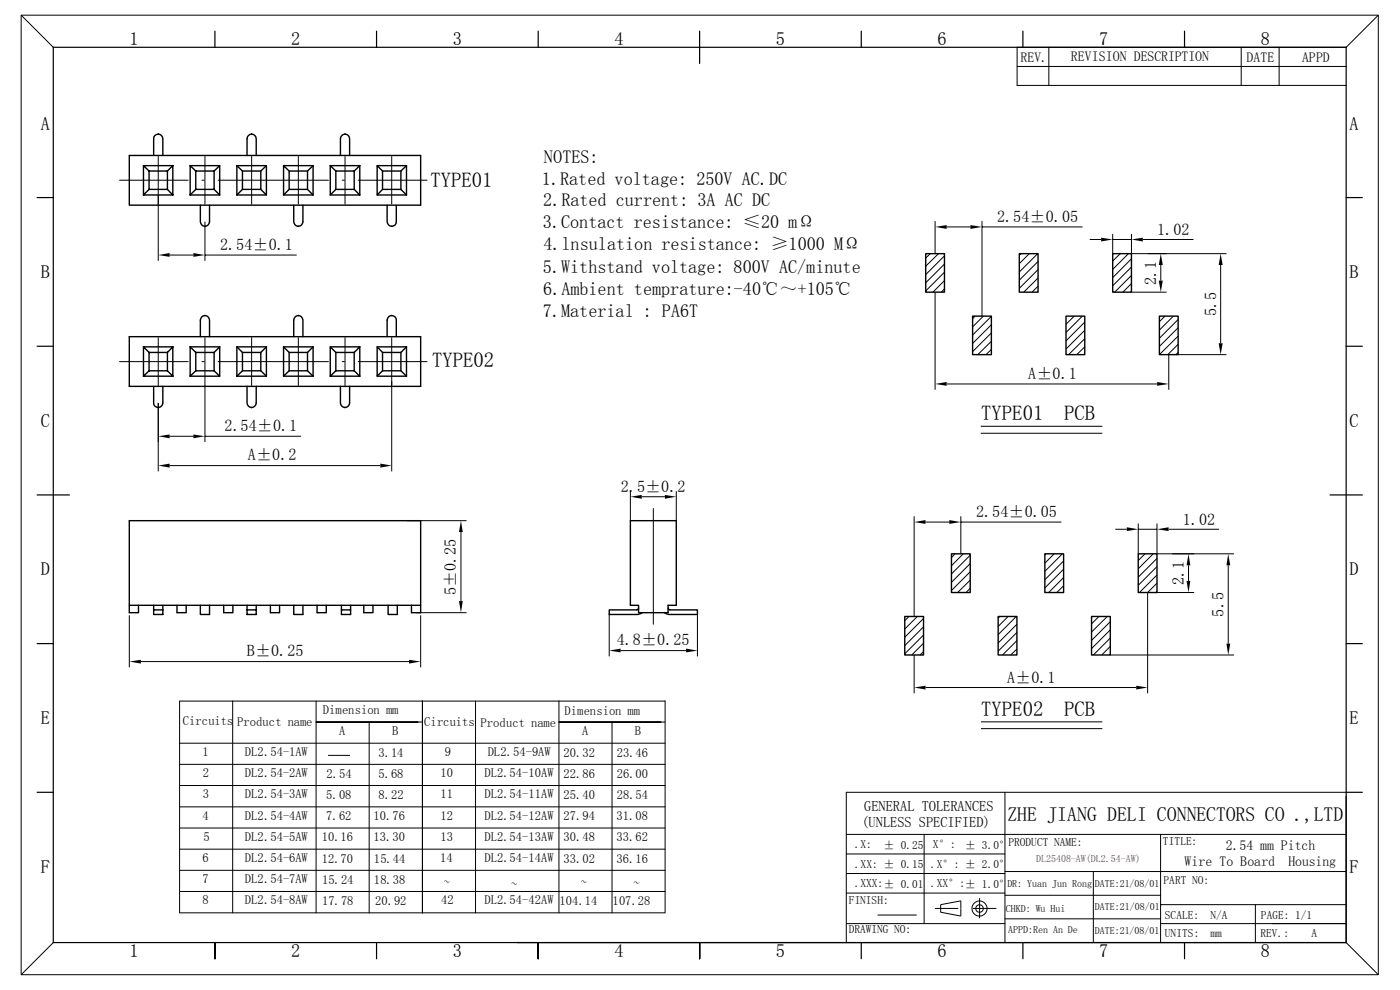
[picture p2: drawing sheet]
<svg xmlns="http://www.w3.org/2000/svg" width="297mm" height="210mm" viewBox="0 0 297 210" stroke-linecap="round" stroke-linejoin="round" font-family="sans-serif">
<g fill="none" stroke="#000" stroke-width=".3">
<path d="M27.4 33h61.8v10.5h-61.8zM30.4 35.1v6.3M30.4 35.1h6.3M30.4 35.1l1.2 1.2M31.6 36.3v3.9M31.6 36.3h3.9M33.6 28.4a.94 .94 0 0 0-1 1v3.6M33.6 28.4a1.01 1.01 0 0 1 .9 1v3.6M33.6 28.4h.1M35.5 36.3v3.9M36.7 35.1v6.3M36.7 35.1l-1.2 1.2"/>
<path d="M40.3 35.1h6.3l-1.2 1.2M40.3 35.1v6.3M40.3 35.1l1.2 1.2M41.5 36.3v3.9M41.5 36.3h3.9M45.4 36.3v3.9M46.6 35.1v6.3M50.2 35.1l1.2 1.2h3.9M50.2 35.1v6.3M50.2 35.1h6.3M51.4 36.3v3.9M53.4 28.4a1.01 1.01 0 0 0-1 1v3.6"/>
<path d="M53.4 28.4a1.01 1.01 0 0 1 1 1v3.6M53.4 28.4h.1M55.3 36.3v3.9h-3.9M56.5 35.1v6.3h-6.3M56.5 35.1l-1.2 1.2M60.2 35.1h6.2M61.3 36.3v3.9l-1.1 1.2M61.3 36.3l-1.1-1.2v6.3M61.3 36.3h3.9M66.4 35.1l-1.2 1.2v3.9M66.4 35.1v6.3M70.1 35.1v6.3l1.1-1.2"/>
<path d="M70.1 35.1h6.2M70.1 35.1l1.1 1.2M71.2 36.3v3.9M71.2 36.3h3.9M73.2 28.4a1.01 1.01 0 0 0-1 1v3.6M73.2 28.4a1.01 1.01 0 0 1 1 1v3.6M73.2 28.4h.1M75.1 36.3v3.9M76.3 35.1v6.3M76.3 35.1l-1.2 1.2M80 35.1h6.2M81.2 36.3v3.9l-1.2 1.2"/>
<path d="M81.2 36.3l-1.2-1.2v6.3h6.2M81.2 36.3h3.8M86.2 35.1l-1.2 1.2v3.9M86.2 35.1v6.3M30.4 41.4h6.3M31.6 40.2h3.9M31.6 40.2l-1.2 1.2M35.5 40.2l1.2 1.2M40.3 41.4h6.3M41.5 40.2h3.9M41.5 40.2l-1.2 1.2M42.5 43.5v3.5a1.01 1.01 0 0 0 1 1"/>
<path d="M43.5 48h.1M44.4 43.5v3.5a1.01 1.01 0 0 1-.9 1M45.4 40.2l1.2 1.2M51.4 40.2l-1.2 1.2M55.3 40.2l1.2 1.2M60.2 41.4h6.2M61.3 40.2h3.9M62.3 43.5v3.5a1.01 1.01 0 0 0 1 1M63.3 48h.1M64.3 43.5v3.5a1.01 1.01 0 0 1-1 1M65.2 40.2l1.2 1.2M70.1 41.4h6.2"/>
<path d="M71.2 40.2h3.9M75.1 40.2l1.2 1.2M81.2 40.2h3.8M82.1 43.5v3.5a1.01 1.01 0 0 0 1 1M83.1 48h.1M84.1 43.5v3.5a.94 .94 0 0 1-1 1M85 40.2l1.2 1.2M196.4 53.8h4v8.2h-4zM216.2 53.8h4v8.2h-4zM236.1 53.8h3.9v8.2h-3.9zM27.4 71.4h61.8v10.6h-61.8zM30.4 73.6h6.3"/>
<path d="M30.4 79.8h6.3M30.4 73.6l1.2 1.2M30.4 73.6v6.2M31.6 74.8h3.9M31.6 78.7h3.9M31.6 78.7l-1.2 1.1M31.6 74.8v3.9M35.5 78.7l1.2 1.1M35.5 74.8v3.9M36.7 73.6l-1.2 1.2M36.7 73.6v6.2M40.3 73.6h6.3"/>
<path d="M40.3 73.6l1.2 1.2M40.3 73.6v6.2M41.5 74.8h3.9M41.5 78.7h3.9M41.5 78.7l-1.2 1.1M41.5 74.8v3.9M43.5 66.9a1.01 1.01 0 0 0-1 1v3.5M43.5 66.9a1.01 1.01 0 0 1 .9 1v3.5M43.5 66.9h.1M45.4 78.7l1.2 1.1h-6.3M45.4 74.8v3.9M46.6 73.6v6.2"/>
<path d="M46.6 73.6l-1.2 1.2M50.2 73.6h6.3v6.2M50.2 79.8h6.3M50.2 73.6l1.2 1.2M50.2 73.6v6.2M51.4 74.8h3.9v3.9M51.4 74.8v3.9M55.3 78.7h-3.9l-1.2 1.1M55.3 78.7l1.2 1.1M56.5 73.6l-1.2 1.2M60.2 73.6l1.1 1.2v3.9M60.2 73.6v6.2l1.1-1.1"/>
<path d="M60.2 73.6h6.2M60.2 79.8h6.2M61.3 74.8h3.9M61.3 78.7h3.9M63.3 66.9a1.01 1.01 0 0 0-1 1v3.5M63.3 66.9a1.01 1.01 0 0 1 1 1v3.5M63.3 66.9h.1M65.2 74.8v3.9l1.2 1.1M66.4 73.6v6.2M66.4 73.6l-1.2 1.2M70.1 73.6h6.2M70.1 79.8h6.2"/>
<path d="M71.2 74.8l-1.1-1.2v6.2M71.2 74.8h3.9M71.2 78.7h3.9M71.2 74.8v3.9M71.2 78.7l-1.1 1.1M75.1 74.8v3.9M75.1 78.7l1.2 1.1M76.3 73.6v6.2M76.3 73.6l-1.2 1.2M80 73.6l1.2 1.2v3.9M80 79.8h6.2M81.2 74.8h3.8"/>
<path d="M81.2 78.7h3.8M83.1 66.9a1.01 1.01 0 0 0-1 1v3.5M83.1 66.9a.94 .94 0 0 1 1 1v3.5M83.1 66.9h.1M85 74.8v3.9l1.2 1.1M86.2 73.6h-6.2v6.2l1.2-1.1M86.2 73.6v6.2M86.2 73.6l-1.2 1.2M206.3 67.1h4v8.1h-4zM226.1 67.1h4v8.1h-4zM246 67.1h3.9v8.1h-3.9zM32.6 82v3.5a.94 .94 0 0 0 1 .9"/>
<path d="M33.6 86.4h.1M34.5 82v3.5a1.01 1.01 0 0 1-.9 .9M52.4 82v3.5a1.01 1.01 0 0 0 1 .9M53.4 86.4h.1M54.4 82v3.5a1.01 1.01 0 0 1-1 .9M72.2 82v3.5a1.01 1.01 0 0 0 1 .9M73.2 86.4h.1M74.2 82v3.5a1.01 1.01 0 0 1-1 .9M133.7 110.4h9.8v18h-1.8v1.6h-6.2v-1.6h-1.8zM201.8 117.5h4v8.2h-4zM221.7 117.5h3.9v8.2h-3.9zM241.5 117.5h3.9v8.2h-3.9z"/>
<path d="M27.4 128.4h61.8M29.4 128.4v1.6h-2v-19.6h61.8v19.6h-1.9v-1.6M32.6 128.4v1.9h1.9v-1.9M32.6 129.4h1.9M37.5 128.4v1.6h2v-1.6M42.5 128.4v1.9h1.9v-1.9M47.5 128.4v1.6h1.9v-1.6M52.4 128.4v1.9h2v-1.9M52.4 129.4h2M57.4 128.4v1.6h1.9v-1.6M62.3 128.4v1.9h2v-1.9M67.3 128.4v1.6h1.9v-1.6"/>
<path d="M72.4 128.4v1.9h2v-1.9M72.4 129.4h2M77.2 128.4v1.6h1.9v-1.6M82.3 128.4v1.9h2v-1.9M135.5 128.9l-.1 .3-.3 .2h-5.9v.9h6.1l.9-.3M141.7 128.9l.1 .3 .3 .2h5.9v.9h-6.1l-.9-.3M191.9 130.8h4v8.1h-4zM211.8 130.8h3.9v8.1h-3.9zM231.6 130.8h3.9v8.1h-3.9z"/>
</g>
<g fill="none" stroke="#000" stroke-width=".21">
<path d="M4.5 3.2h287.9v203.6h-287.9zM4.5 3.2l6.8 6.8M215.8 14.1h69.8zM222.5 10v8.1M263.3 10v8.1M271.4 10v8.1M292.4 3.2l-6.8 6.8h-69.8v8.1h69.8M25.4 38.2h14.5M33.6 33.2v22.1M42.8 38.2h.5M43.5 33.2v10.1M46.3 38.2h23.4"/>
<path d="M53.4 33.2v10.1M63.3 33.2v10.1M72.6 38.2h.5M73.2 33.2v10.1M76 38.2h14.6M83.1 33.2v10.1M36 54.1h5M43.5 47v8.3M43.5 54.1h19.4M197.4 53.8l-1 .9M198.4 46.9v6.9M199.1 53.8l-2.7 2.7"/>
<path d="M200.4 54.3l-4 4M200.4 56l-4 4M200.4 57.7l-4 4M200.4 59.5l-2.5 2.5M200.8 48.1h5.1M208.3 46.9v20.2M208.3 48.1h21.4M216.6 53.8l-.4 .4M218.4 53.8l-2.2 2.1M220.1 53.8l-3.9 3.9M220.2 55.5l-4 3.9M220.2 57.2l-4 4"/>
<path d="M220.2 59l-3 3M231.2 50.8h2.4M236.1 49.6v4.2M236.1 50.8h3.9M237.7 53.8l-1.6 1.6M239.4 53.8l-3.3 3.4M240 54.9l-3.9 4M240 56.6l-3.9 4M240 58.4l-3.5 3.6M240 49.6v4.2h20.2M242.4 50.8h10.8M246.3 56.2v3.3"/>
<path d="M259 56.2v16.6M25.4 76.7h14.5M33.6 71.6v10.2M42.8 76.7h.5M43.5 71.6v22.2M46.3 76.7h23.4M53.4 71.6v10.2M63.3 71.6v10.2M72.6 76.7h.5M73.2 71.6v10.2M76 76.7h14.6M83.1 71.6v28.4"/>
<path d="M198.4 62v20.7M200.4 61.3l-.7 .7M206.8 67.1l-.5 .5M208.6 67.1l-2.3 2.2M210.3 67.1l-4 4M210.3 68.9l-4 4M210.3 70.6l-4 4M210.3 72.4l-2.9 2.8M210.3 74.1l-1.1 1.1M220.2 60.7l-1.3 1.3M227.9 67.1l-1.8 1.7M229.6 67.1l-3.5 3.4"/>
<path d="M230.1 68.3l-4 4M230.1 70.1l-4 3.9M230.1 71.8l-3.4 3.4M230.1 73.6l-1.7 1.6M240 60.2l-1.8 1.8M240 61.9l-.1 .1M240 62h7.5M247.1 67.1l-1.1 1.1M247.9 75.2v7.5M248.9 67.1l-2.9 2.9M249.9 67.8l-3.9 4M249.9 69.5l-3.9 4"/>
<path d="M249.9 71.3l-3.9 3.9M249.9 73l-2.2 2.2M249.9 74.8l-.4 .4M249.9 75.2h10.3M33.6 85.5v14.5M36 92.5h5M36 98.8h44.7M43.5 92.5h20.3M200.8 81.4h44.7M208.1 90.4h25.7M208.1 91.9h25.7M86.3 110.4h12.7"/>
<path d="M97.8 112.9v14.6M133.7 104.2v6.2M136.1 105.4h5M138.6 107.9v24.5M143.5 104.2v6.2M193.9 109.5v21.3M196.3 110.7h5.1M202.6 117.5l-.8 .8M203.8 109.5v8M203.8 110.7h21.4M204.3 117.5l-2.5 2.5M205.8 117.8l-4 4"/>
<path d="M205.8 119.5l-4 4M221.9 117.5l-.2 .2M223.6 117.5l-1.9 2M225.4 117.5l-3.7 3.7M225.6 119l-3.9 4M236.6 112.3h2.5M241.5 111v6.5M241.5 112.3h3.9M242.9 117.5l-1.4 1.4M244.6 117.5l-3.1 3.1M245.4 118.4l-3.9 4M245.4 111v6.5h16.4"/>
<path d="M247.9 112.3h10.7M252.1 119.9v3.3M260.6 119.9v16.6M27.4 130.5v11.1M88.3 130h10.7M89.2 130.5v11.1M129.2 130.3v8.9M131.7 138h13.8M148 130.3v8.9M192.8 130.8l-.9 .9M193.9 138.9v8.2M194.6 130.8l-2.7 2.6"/>
<path d="M195.9 131.2l-4 4M195.9 133l-4 3.9M195.9 134.7l-4 4M195.9 136.4l-2.5 2.5M195.9 138.2l-.7 .7M205.8 121.3l-4 4M205.8 123.1l-2.6 2.6M205.8 124.8l-.9 .9M212.1 130.8l-.3 .3M213.9 130.8l-2.1 2.1M215.6 130.8l-3.8 3.8M215.7 132.4l-3.9 4"/>
<path d="M215.7 134.2l-3.9 3.9M215.7 135.9l-3 3M215.7 137.7l-1.3 1.2M225.6 120.7l-3.9 4M225.6 122.5l-3.1 3.2M225.6 124.2l-1.4 1.5M233.1 130.8l-1.5 1.5M234.9 130.8l-3.3 3.3M235.5 131.9l-3.9 3.9M235.5 133.6l-3.9 4M235.5 135.3l-3.6 3.6M235.5 137.1l-1.8 1.8"/>
<path d="M235.5 138.9h.1M235.5 138.9h26.3M245.4 120.2l-3.9 4M245.4 122l-3.7 3.7M245.4 123.7l-1.9 2v21.4M245.4 125.4l-.2 .3M245.4 125.7h7.9M29.9 140.3h56.9M38.1 157.6h103M49.4 148.7v44.9M67.1 148.7v44.9M78.3 153.2v40.4"/>
<path d="M88.7 153.2h-21.6h22.5M89.6 148.7v44.9M100.9 148.7v44.9M118.6 148.7v44.9M129.8 153.2v40.4M140.2 153.2h-21.6h22.5M141.1 148.7v44.9h-103v-44.9h103M196.3 145.8h44.7M208.1 153.1h25.7M208.1 154.6h25.7M38.1 175.6h103M38.1 171.2h103"/>
<path d="M38.1 166.6h103M38.1 162.1h103M69.6 160.2h4.7M179.5 177h106.1M196 177v18.9M213.2 168.1v31.8M246.2 177v22.9M285.6 168.1h-106.1v31.8M11.3 199.9l-6.8 6.9M38.1 189.1h103M38.1 184.6h103M38.1 180.1h103"/>
<path d="M179.5 195.9h33.7M179.5 189.4h33.7M179.5 185.3h33.7M179.5 181.1h33.7M186.2 194.1h8.3M198.3 192.7h5M199.6 191.9l4.2-.8v3.2l-4.2-.8zM206.4 192.7h5M207.8 190.5v4.3M213.2 184.9h72.4zM213.2 194.9h33M213.2 189.9h33"/>
<path d="M231.9 184.9v15M246.2 195.9h23.7M246.2 191.9h39.4M266.3 191.9v8M285.6 199.9l6.8 6.9"/>
<circle cx="207.8" cy="192.7" r=".81"/>
<circle cx="207.8" cy="192.7" r="1.62"/>
</g>
<g fill="#000">
<path d="M33.6 54.1l2.4-.4v.8zM41 53.7l2.5 .4-2.5 .4zM198.4 48.1l2.4-.3v.8zM205.9 47.8l2.4 .3-2.4 .5zM233.6 50.4l2.5 .4-2.5 .4zM240 50.8l2.4-.4v.8zM246.3 53.8l.4 2.4h-.9zM245.8 59.5h.9l-.4 2.5zM259 53.8l.4 2.4h-.9zM258.5 72.8h.9l-.4 2.4zM33.6 92.5l2.4-.3v.8zM33.6 98.8l2.4-.5v.9z"/>
<path d="M41 92.2l2.5 .3-2.5 .5zM80.7 98.3l2.4 .5-2.4 .4zM198.4 81.4l2.4-.4v.8zM245.5 81l2.4 .4-2.4 .4zM97.8 110.4l.4 2.5h-.8zM133.7 105.4l2.4-.4v.8zM141.1 105l2.4 .4-2.4 .4zM193.9 110.7l2.4-.4v.8zM201.4 110.3l2.4 .4-2.4 .4zM239.1 111.8l2.4 .5-2.4 .3zM245.4 112.3l2.5-.5v.8zM252.1 117.5l.4 2.4h-.8z"/>
<path d="M260.6 117.5l.4 2.4h-.8zM27.4 140.3l2.5-.3v.8zM86.8 140l2.4 .3-2.4 .5zM97.4 127.5h.8l-.4 2.5zM129.2 138l2.5-.4v.8zM145.5 137.6l2.5 .4-2.5 .4zM251.7 123.2h.8l-.4 2.5zM260.2 136.5h.8l-.4 2.4zM193.9 145.8l2.4-.3v.8zM241 145.5l2.5 .3-2.5 .5z"/>
</g>
<g fill="none" stroke="#000" stroke-width=".25">
<path d="M11.3 10h274.3v189.9h-274.3zM45.6 6.6v3.4M79.9 6.6v3.4M114.2 6.6v3.4M148.4 6.6v6.9M182.7 6.6v3.4M217 6.6v3.4M251.3 6.6v3.4M7.9 41.9h3.4M285.6 41.9h3.4M7.9 73.4h3.4M285.6 73.4h3.4"/>
<path d="M7.9 105h6.8M282.2 105h6.8M7.9 136.5h3.4M285.6 136.5h3.4M7.9 168.1h3.4M285.6 168.1h3.4M45.6 199.9v3.5M79.9 199.9v3.5M114.2 199.9v3.5M148.4 199.9v3.5M182.7 199.9v3.5M217 199.9v3.5"/>
<path d="M251.3 199.9v3.5M269.9 195.9h15.7"/>
</g>
<g font-size="4.4">
<text x="91.3" y="39.7">TYPE01</text>
<text x="91.7" y="77.9">TYPE02</text>
<text x="208.2" y="89.2">TYPE01</text>
<text x="225.8" y="89.2">PCB</text>
<text x="208.2" y="151.9">TYPE02</text>
<text x="225.8" y="151.9">PCB</text>
</g>
<text font-size="4.2" x="213.7" y="174.2">ZHE JIANG DELI CONNECTORS CO .,LTD</text>
<g font-size="3.9">
<text x="27.5" y="9.7">1</text>
<text x="61.8" y="9.7">2</text>
<text x="96.1" y="9.7">3</text>
<text x="130.3" y="9.7">4</text>
<text x="164.6" y="9.7">5</text>
<text x="198.9" y="9.7">6</text>
<text x="233.2" y="9.7">7</text>
<text x="267.5" y="9.7">8</text>
<text x="8.6" y="27.5">A</text>
<text x="286.3" y="27.5">A</text>
<text x="115.4" y="34.6">NOTES:</text>
<text x="115" y="39.2">1.Rated voltage: 250V AC.DC</text>
<text x="115.2" y="43.7">2.Rated current: 3A AC DC</text>
<text x="115.2" y="48.4">3.Contact resistance: ≤20 mΩ</text>
<text x="115.3" y="53.1">4.lnsulation resistance: ≥1000 MΩ</text>
<text x="8.6" y="59">B</text>
<text x="115.2" y="58">5.Withstand voltage: 800V AC/minute</text>
<text x="286.3" y="59">B</text>
<text x="115.2" y="62.7">6.Ambient temprature:-40℃～+105℃</text>
<text x="115.2" y="67.2">7.Material : PA6T</text>
<text x="8.6" y="90.6">C</text>
<text x="286.3" y="90.6">C</text>
<text x="8.6" y="122">D</text>
<text x="286.3" y="122">D</text>
<text x="8.6" y="153.6">E</text>
<text x="286.3" y="153.6">E</text>
<text x="8.6" y="185.1">F</text>
<text x="286.3" y="185.1">F</text>
<text x="27.5" y="202.9">1</text>
<text x="61.8" y="202.9">2</text>
<text x="96.1" y="203">3</text>
<text x="130.3" y="202.9">4</text>
<text x="164.6" y="202.9">5</text>
<text x="198.9" y="203">6</text>
<text x="233.2" y="202.9">7</text>
<text x="267.5" y="203">8</text>
</g>
<g font-size="3.4">
<text x="211.5" y="47">2.54±0.05</text>
<text x="46.7" y="53">2.54±0.1</text>
<text x="245.5" y="49.8">1.02</text>
<text x="245.3" y="60.4" transform="rotate(-90 245.3 60.4)">2.1</text>
<text x="258" y="67.1" transform="rotate(-90 258 67.1)">5.5</text>
<text x="218.1" y="80.3">A±0.1</text>
<text x="47.6" y="91.5">2.54±0.1</text>
<text x="52.6" y="97.7">A±0.2</text>
<text x="131.7" y="104.3">2.5±0.2</text>
<text x="207.1" y="109.6">2.54±0.05</text>
<text x="250.9" y="111.3">1.02</text>
<text x="251.1" y="124.1" transform="rotate(-90 251.1 124.1)">2.1</text>
<text x="96.7" y="126.2" transform="rotate(-90 96.7 126.2)">5±0.25</text>
<text x="259.6" y="130.8" transform="rotate(-90 259.6 130.8)">5.5</text>
<text x="130.9" y="136.9">4.8±0.25</text>
<text x="52.4" y="139.2">B±0.25</text>
<text x="213.7" y="144.8">A±0.1</text>
</g>
<g font-size="3">
<text x="183.3" y="172">GENERAL TOLERANCES</text>
<text x="182.8" y="175.5">(UNLESS SPECIFIED)</text>
</g>
<g font-size="2.9">
<text x="216.5" y="13.1">REV.</text>
<text x="227.2" y="13">REVISION DESCRIPTION</text>
<text x="264.5" y="13.3">DATE</text>
<text x="276.2" y="13.2">APPD</text>
<text x="251.3" y="183.7">Wire To Board</text>
<text x="260.1" y="180.3">2.54 mm Pitch</text>
<text x="273.3" y="183.7">Housing</text>
</g>
<g font-size="2.7">
<text x="38.8" y="153.9">Circuits</text>
<text x="50.3" y="154.1">Product name</text>
<text x="68.5" y="151.4">Dimension mm</text>
<text x="72" y="156">A</text>
<text x="83.2" y="156">B</text>
<text x="90" y="153.9">Circuits</text>
<text x="101.9" y="154.1">Product name</text>
<text x="119.8" y="151.7">Dimension mm</text>
<text x="123.5" y="156">A</text>
<text x="134.7" y="156">B</text>
<text x="42.9" y="160.4">1</text>
<text x="51.9" y="160.4">DL2.54-1AW</text>
<text x="80.3" y="160.5">3.14</text>
<text x="94.4" y="160.4">9</text>
<text x="103.5" y="160.4">DL2.54-9AW</text>
<text x="119.5" y="160.5">20.32</text>
<text x="130.9" y="160.5">23.46</text>
<text x="43.1" y="164.8">2</text>
<text x="51.9" y="164.8">DL2.54-2AW</text>
<text x="69.3" y="165">2.54</text>
<text x="80.3" y="165">5.68</text>
<text x="93.4" y="164.8">10</text>
<text x="102.8" y="164.8">DL2.54-10AW</text>
<text x="119.5" y="165">22.86</text>
<text x="130.9" y="165">26.00</text>
<text x="43" y="173.9">4</text>
<text x="43.1" y="169.3">3</text>
<text x="51.9" y="169.3">DL2.54-3AW</text>
<text x="51.9" y="173.9">DL2.54-4AW</text>
<text x="69.2" y="173.9">7.62</text>
<text x="69.2" y="169.5">5.08</text>
<text x="79.2" y="173.9">10.76</text>
<text x="80.3" y="169.5">8.22</text>
<text x="93.4" y="169.3">11</text>
<text x="93.5" y="173.9">12</text>
<text x="102.8" y="169.3">DL2.54-11AW</text>
<text x="102.8" y="173.9">DL2.54-12AW</text>
<text x="119.5" y="174">27.94</text>
<text x="119.5" y="169.5">25.40</text>
<text x="130.8" y="174">31.08</text>
<text x="130.9" y="169.5">28.54</text>
<text x="43.1" y="178.4">5</text>
<text x="51.9" y="178.4">DL2.54-5AW</text>
<text x="68.2" y="178.4">10.16</text>
<text x="79.2" y="178.4">13.30</text>
<text x="93.5" y="178.3">13</text>
<text x="102.8" y="178.4">DL2.54-13AW</text>
<text x="119.5" y="178.5">30.48</text>
<text x="130.8" y="178.5">33.62</text>
<text x="43" y="182.8">6</text>
<text x="51.9" y="182.8">DL2.54-6AW</text>
<text x="68.2" y="183">12.70</text>
<text x="79.3" y="183">15.44</text>
<text x="93.4" y="182.8">14</text>
<text x="102.8" y="182.8">DL2.54-14AW</text>
<text x="119.5" y="183">33.02</text>
<text x="130.8" y="183">36.16</text>
<text x="42.9" y="187.3">7</text>
<text x="43" y="191.8">8</text>
<text x="51.9" y="187.3">DL2.54-7AW</text>
<text x="51.9" y="191.8">DL2.54-8AW</text>
<text x="68.3" y="192">17.78</text>
<text x="68.3" y="187.5">15.24</text>
<text x="79.3" y="187.5">18.38</text>
<text x="79.6" y="192">20.92</text>
<text x="93.6" y="191.8">42</text>
<text x="94.2" y="189">~</text>
<text x="102.8" y="191.8">DL2.54-42AW</text>
<text x="108.4" y="189.4">~</text>
<text x="118.7" y="192">104.14</text>
<text x="123.2" y="189">~</text>
<text x="130" y="192">107.28</text>
<text x="134.4" y="189.1">~</text>
</g>
<g font-size="2.4">
<text x="181.4" y="179.9">.X:</text>
<text x="197.9" y="179.9">X°:</text>
<text x="246.7" y="179.3">TITLE:</text>
<text x="181.4" y="184.1">.XX: ± 0.15</text>
<text x="187.5" y="180">± 0.25</text>
<text x="197.5" y="184.1">.X°: ± 2.0°</text>
<text x="204.7" y="180">± 3.0°PRODUCT NAME:</text>
<text x="180.1" y="191.8">FINISH:</text>
<text x="181.4" y="188.2">.XXX:± 0.01</text>
<text x="197.5" y="188.2">.XX°:± 1.0°</text>
<text x="246.8" y="187.4">PART NO:</text>
<text x="180" y="198">DRAWING NO:</text>
<text x="247.1" y="194.9">SCALE:</text>
<text x="256.8" y="194.9">N/A</text>
<text x="267.5" y="194.9">PAGE: 1/1</text>
<text x="247.1" y="198.7">UNITS:</text>
<text x="256.8" y="198.7">mm</text>
<text x="267.4" y="198.8">REV.:</text>
<text x="278.3" y="198.8">A</text>
</g>
<text font-size="2.1" fill="#f00" x="219.8" y="182.9">DL25408-AW(DL2.54-AW)</text>
<g font-size="2.1">
<text x="213.7" y="188.1">DR: Yuan Jun Rong</text>
<text x="232.2" y="188.1">DATE:21/08/01</text>
<text x="213.4" y="193.4">CHKD: Wu Hui</text>
<text x="213.9" y="197.9">APPD:Ren An De</text>
<text x="232.3" y="193.1">DATE:21/08/01</text>
<text x="232.2" y="198.2">DATE:21/08/01</text>
</g>
</svg>
